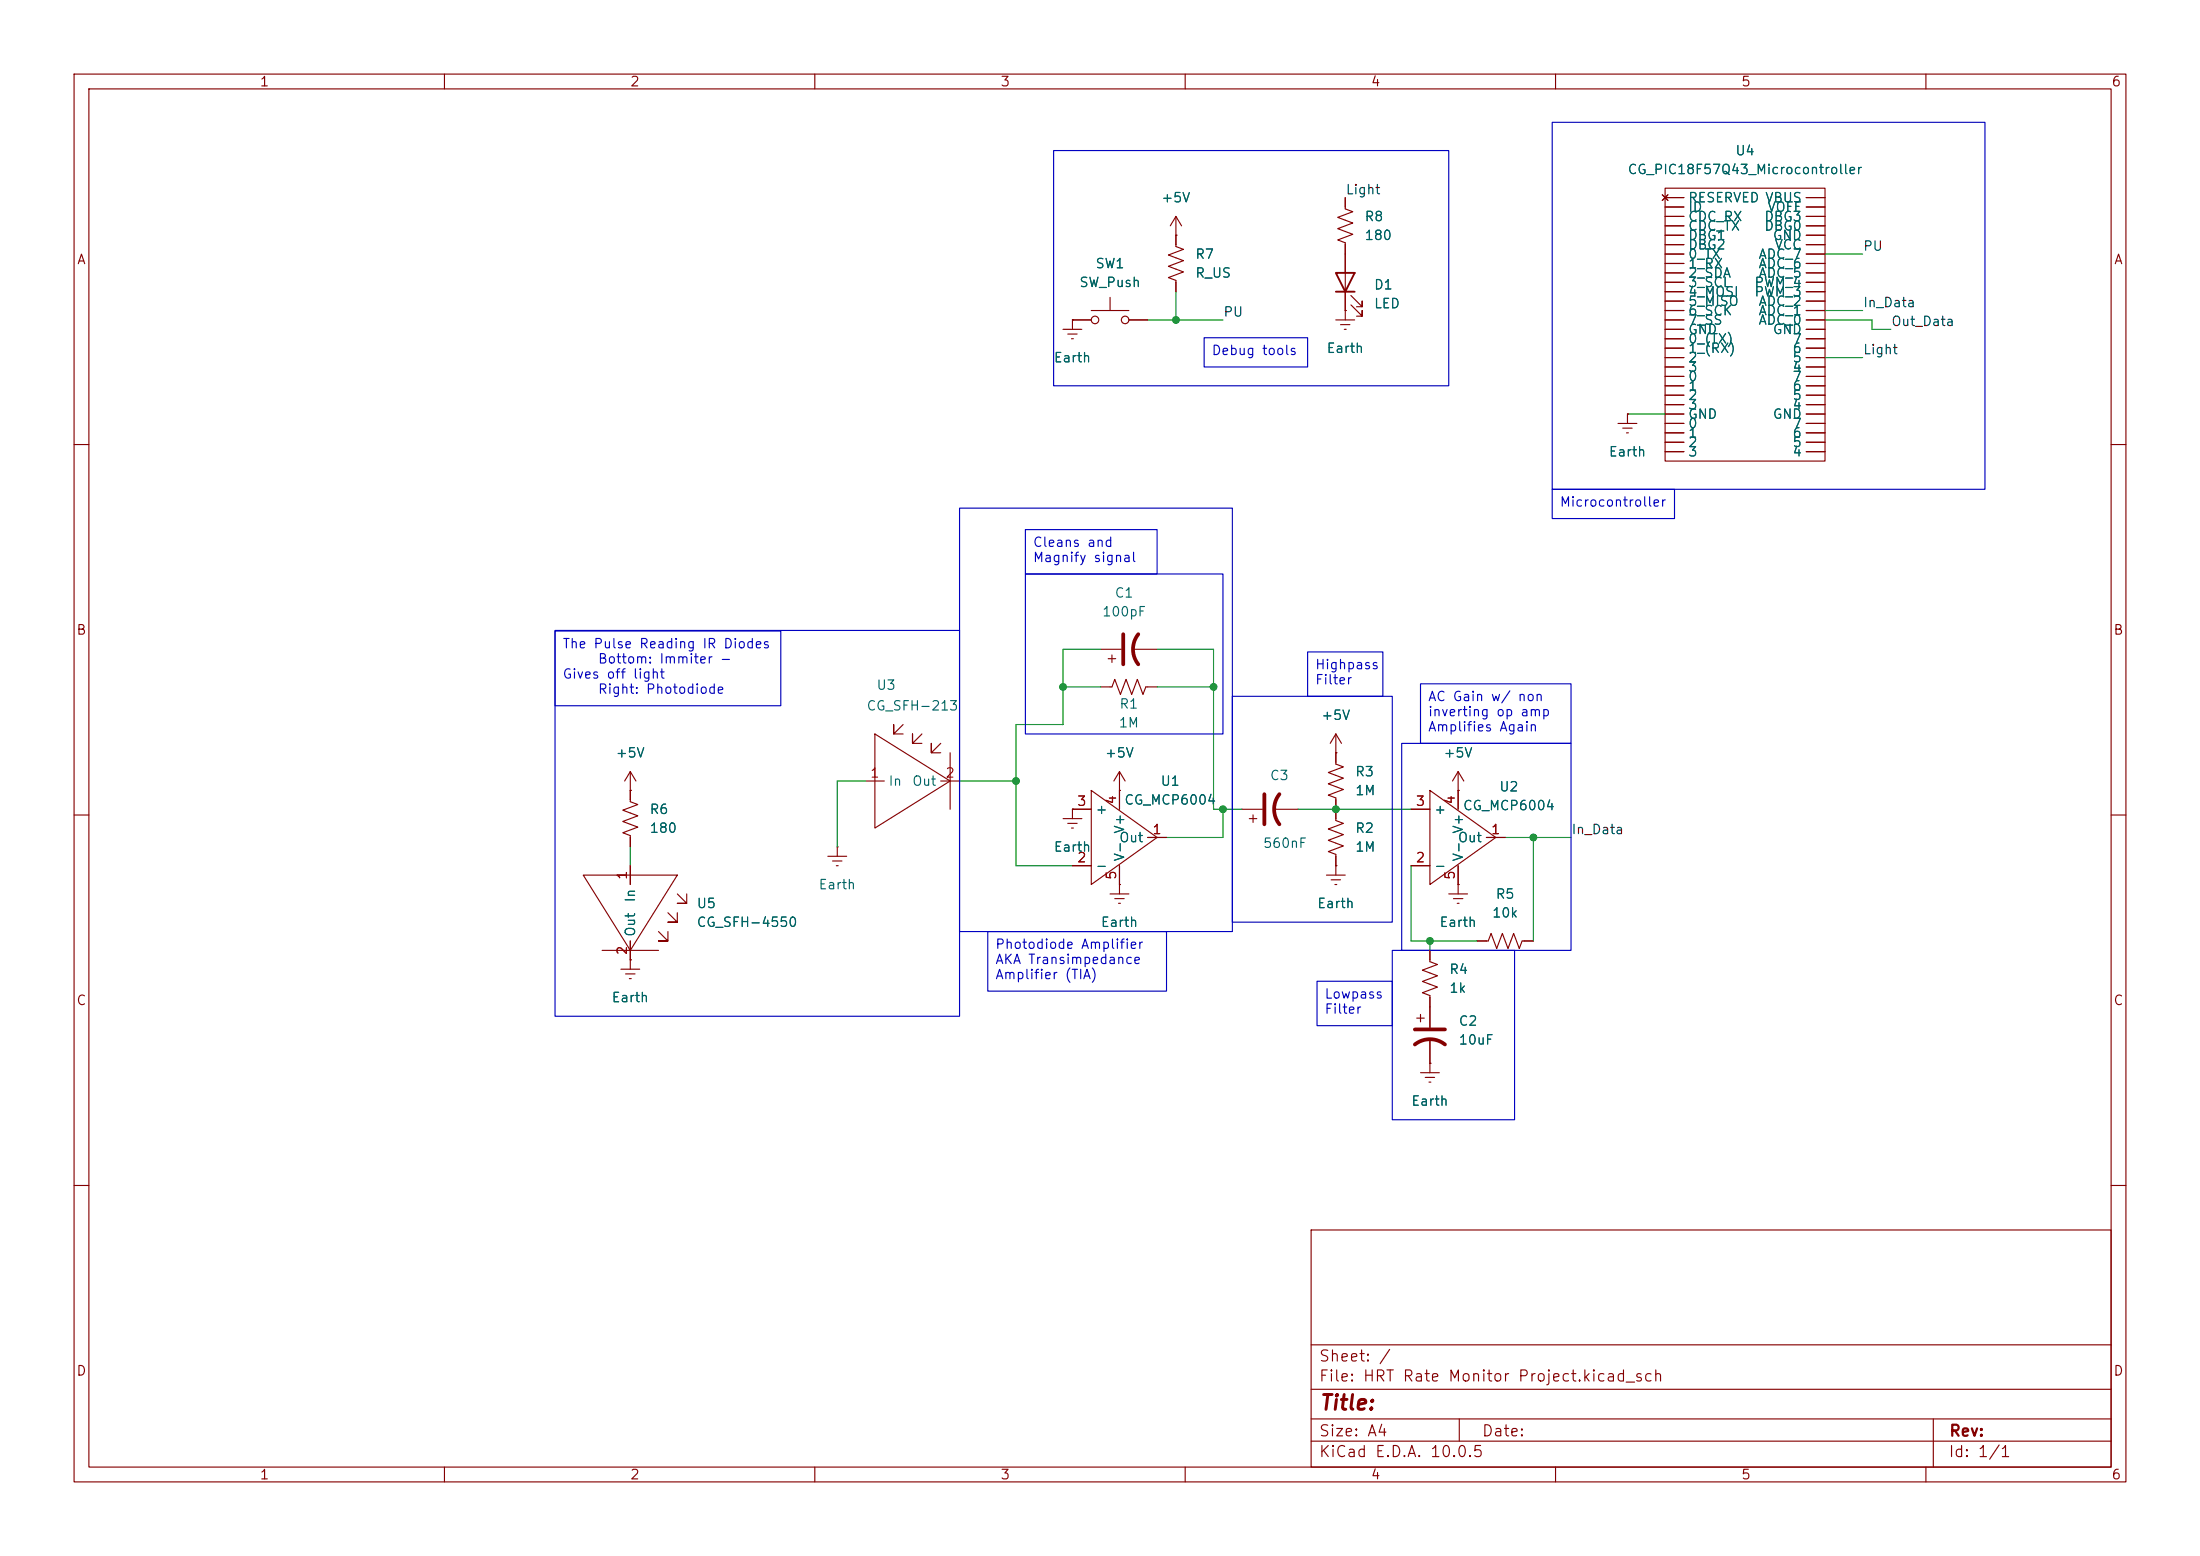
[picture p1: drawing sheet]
<svg xmlns="http://www.w3.org/2000/svg" width="297mm" height="210mm" viewBox="0 0 297 210" stroke-linecap="round" stroke-linejoin="round" font-family="sans-serif">
<g fill="none" stroke="#840000" stroke-width=".15">
<path d="M10 10h277v190h-277zM12 12h273v186h-273zM60 10v2M110 10v2M160 10v2M210 10v2M260 10v2M158.7 31.8h.1M158.7 29.2v4.1l1.1 .4-2.1 .7 2.1 .8-2.1 .7 2.1 .8-2.1 .8 1 .3v1.6M158.7 29.2l-.7 1.3M158.7 29.2l.8 1.3M181.6 26.7v1.5l1 .4-2 .7 2 .8-2 .8 2 .7-2 .8 1 .4v10.4"/>
<path d="M182.4 39.9l1.5 1.5v-.8v.8h-.8M224.4 26.3l.8 .8M224.8 25.4h21.6v36.8h-21.6zM224.8 26.7h2.5M224.8 27.9h2.5M224.8 29.2h2.5M224.8 30.5h2.5M224.8 31.8h2.5M224.8 33h2.5M224.8 34.3h2.5M224.8 35.6h2.5M224.8 36.8h2.5"/>
<path d="M224.8 38.1h2.5M224.8 39.4h2.5M225.2 26.3l-.8 .8M243.8 26.7h2.6M243.8 27.9h2.6M243.8 29.2h2.6M243.8 30.5h2.6M243.8 31.8h2.6M243.8 33h2.6M243.8 34.3h2.6M243.8 35.6h2.6M243.8 36.8h2.6"/>
<path d="M243.8 38.1h2.6M243.8 39.4h2.6M143.5 44.5h2.5M144.1 45.1h1.3M144.7 45.7h.2M144.8 43.2h.1M144.8 43.2h2.5M144.8 43.2v1.3M147.3 41.9h5.1M149.9 40.1v1.8M152.4 43.2h2.5M180.3 43.2h2.6"/>
<path d="M181 43.8h1.2M181.5 44.5h.2M181.6 41.9h.1M182.4 41.1l1.5 1.6v-.8v.8h-.8M218.4 57.2h2.6M219.1 57.8h1.2M219.6 58.4h.2M219.7 55.9h.1M219.7 55.9v1.3M224.8 44.5h2.5M224.8 43.2h2.5M224.8 45.7h2.5"/>
<path d="M224.8 41.9h2.5M224.8 40.6h2.5M224.8 47h2.5M224.8 48.3h2.5M224.8 49.5h2.5M224.8 50.8h2.5M224.8 52.1h2.5M224.8 53.3h2.5M224.8 54.6h2.5M224.8 55.9h2.5M224.8 57.2h2.5M224.8 58.4h2.5"/>
<path d="M224.8 59.7h2.5M243.8 44.5h2.6M243.8 43.2h2.6M243.8 45.7h2.6M243.8 41.9h2.6M243.8 40.6h2.6M243.8 47h2.6M243.8 48.3h2.6M243.8 49.5h2.6M243.8 50.8h2.6M243.8 52.1h2.6M243.8 53.3h2.6"/>
<path d="M243.8 54.6h2.6M243.8 55.9h2.6M243.8 57.2h2.6M243.8 58.4h2.6M243.8 59.7h2.6M10 60h2M224.8 61h2.5M243.8 61h2.6M285 60h2M118.1 99.1l10.2 6.3-10.2 6.4zM121.9 97.8l-1.3 1.3v-1.3v1.3h1.3M124.5 99.1l-1.3 1.2v-1.2v1.2h1.3"/>
<path d="M148.6 92.7h1.5l.4-1 .8 2 .7-2 .8 2 .7-2 .8 2 .4-1h1.5M148.6 87.6h2.8M149.6 88.9h1M150.1 88.4v1M152.9 87.6h3.3M180.3 99.1v4l1.1 .4-2.1 .8 2.1 .7-2.1 .8 2.1 .8-2.1 .7 1 .4v3l1.1 .4-2.1 .8 2.1 .7-2.1 .8 2.1 .8-2.1 .7 1 .4v2.8M180.3 99.1l-.7 1.2M180.3 99.1l.8 1.2M10 110h2M78.7 118.1h12.7l-6.3 10.2zM85.1 104.1v4.1l1 .4-2 .7 2 .8-2 .8 2 .7-2 .8 1 .4v1.5M85.1 106.7h.1"/>
<path d="M85.1 116.8v2.6M85.1 104.1l-.8 1.3M85.1 104.1l.8 1.3M111.8 115.6h2.5M112.4 116.2h1.3M112.9 116.8h.3M113 114.3h.1M113 114.3v1.3M116.8 105.4h2.6M127 100.3l-1.3 1.3v-1.3v1.3h1.3M127 105.4h2.5M128.3 101.6v7.6"/>
<path d="M143.5 110.5h2.5M144.1 111.1h1.3M144.7 111.8h.2M144.8 109.2h.1M144.8 116.8h2.5M144.8 109.2h2.5M144.8 109.2v1.3M147.3 106.7l8.9 6.3-8.9 6.4zM151.1 119.4h.1M151.1 106.7h.1M151.1 104.1v5.1M151.1 116.8v3.9"/>
<path d="M151.1 104.1l-.7 1.3M151.1 104.1l.8 1.3M154.9 113h2.6M167.6 109.2h2.8M168.7 110.5h1M169.2 110v1M172 109.2h3.3M179.1 118.1h2.5M179.7 118.7h1.3M180.2 119.4h.3M180.3 116.8h.1M180.3 101.6h.1"/>
<path d="M190.5 116.8h2.5M190.5 109.2h2.5M193 106.7l8.9 6.3-8.9 6.4zM196.8 119.4h.1M196.8 106.7h.1M196.8 104.1v5.1M196.8 116.8v3.9M196.8 104.1l-.7 1.3M196.8 104.1l.8 1.3M200.7 113h2.5M285 110h2M81.3 128.3h7.6"/>
<path d="M83.8 130.8h2.6M84.5 131.4h1.2M85 132.1h.2M85.1 129.5h.1M85.1 127v3.8M88.9 125.7l1.3 1.3h-1.3h1.3v-1.3M90.2 123.2l1.2 1.3h-1.2h1.2v-1.3M91.4 120.7l1.3 1.2h-1.3h1.3v-1.2M149.9 120.7h2.5M150.5 121.3h1.3M151 121.9h.3M191.3 137.4h1"/>
<path d="M191.8 136.9v1M193 128.3v1.5l1.1 .4-2.1 .7 2.1 .8-2.1 .8 2.1 .7-2.1 .8 1 .4v4.3M195.6 120.7h2.5M196.2 121.3h1.3M196.7 121.9h.3M199.4 127h1.5l.4-1 .8 2 .7-2 .8 2 .7-2 .8 2 .4-1h1.5M191.8 144.8h2.5M192.4 145.4h1.3M192.9 146.1h.3M193 143.5h.1M193 140.2v4.6M10 160h2"/>
<path d="M177 166h108v32h-108zM285 160h2M60 198v2M110 198v2M160 198v2M177 194.5h108M177 191.5h108M177 187.5h108M177 181.5h108M197 191.5v3M210 198v2M260 198v2"/>
<path d="M261 191.5v6.5"/>
<circle cx="147.8" cy="43.2" r=".51"/>
<circle cx="151.9" cy="43.2" r=".51"/>
</g>
<path d="M151.6 85.6v4.1M153.7 85.6a3.3 3.3 0 0 0 0 4.1M170.7 107.2v4.1M172.7 107.2a3.3 3.3 0 0 0 0 4.1M191 138.9h4.1M191 141a3.3 3.3 0 0 1 4.1 0" fill="none" stroke="#840000" stroke-width=".51"/>
<path d="M180.3 36.8h2.6l-1.3 2.6zM180.3 39.4h2.6" fill="none" stroke="#840000" stroke-width=".25"/>
<g fill="none" stroke="#009600" stroke-width=".15">
<path d="M158.7 39.4v3.8M246.4 34.3h5.1M154.9 43.2h10.2M219.7 55.9h5.1M246.4 41.9h5.1M246.4 43.2h6.3v1.3h2.6M246.4 48.3h5.1M143.5 92.7h5.1M148.6 87.6h-5.1v10.2h-6.3v19h7.6M156.2 87.6h7.6v21.6h3.8M156.2 92.7h7.6M85.1 114.3v2.5"/>
<path d="M116.8 105.4h-3.8v8.9M129.5 105.4h7.7M165.1 109.2v3.8h-7.6M175.3 109.2h15.2M190.5 116.8v10.2h8.9M203.2 113h8.9M207 113v14M193 127v1.3"/>
</g>
<g fill="none" stroke="#0000c2" stroke-width=".15">
<path d="M209.5 16.5h58.5v49.5h-58.5zM142.2 20.3h53.4v31.8h-53.4zM162.6 45.6h13.9v3.9h-13.9zM129.5 68.6h36.9v57.1h-36.9zM138.4 71.5h17.8v6h-17.8zM138.4 77.5h26.7v21.6h-26.7zM209.5 66h16.6v4h-16.6zM74.9 85.2h30.5v10h-30.5zM74.9 85.1h54.6v52.1h-54.6zM166.4 94h21.6v30.5h-21.6zM176.5 88h10.2v6h-10.2zM191.8 92.3h20.3v8h-20.3z"/>
<path d="M189.2 100.3h22.9v28h-22.9zM133.3 125.7h24.2v8.1h-24.2zM177.8 132.4h10.2v6h-10.2zM188 128.3h16.5v22.8h-16.5z"/>
</g>
<g fill="#009600" stroke="#009600" stroke-width=".14">
<circle cx="207" cy="113" r=".46"/>
<circle cx="193" cy="127" r=".46"/>
<circle cx="180.3" cy="109.2" r=".46"/>
<circle cx="158.7" cy="43.2" r=".46"/>
<circle cx="165.1" cy="109.2" r=".46"/>
<circle cx="143.5" cy="92.7" r=".46"/>
<circle cx="163.8" cy="92.7" r=".46"/>
<circle cx="137.2" cy="105.4" r=".46"/>
</g>
<text font-size="2" fill="#840000" x="178" y="190.8">Title:</text>
<g font-size="1.5" fill="#840000">
<text x="178" y="184.1">Sheet: /</text>
<text x="178" y="186.8">File: HRT Rate Monitor Project.kicad_sch</text>
<text x="178" y="197">KiCad E.D.A. 10.0.5</text>
<text x="178" y="194.2">Size: A4</text>
<text x="200" y="194.2">Date:</text>
<text x="263" y="197">Id: 1/1</text>
<text x="263" y="194.2">Rev:</text>
</g>
<g font-size="1.3" fill="#840000">
<text x="35" y="12">1</text>
<text x="85" y="12">2</text>
<text x="135" y="12">3</text>
<text x="185" y="12">4</text>
<text x="235" y="12">5</text>
<text x="285" y="12">6</text>
<text x="10.3" y="36">A</text>
<text x="285.3" y="36">A</text>
<text x="10.2" y="86">B</text>
<text x="285.2" y="86">B</text>
<text x="10.2" y="136">C</text>
<text x="285.2" y="136">C</text>
<text x="10.2" y="186">D</text>
<text x="285.2" y="186">D</text>
<text x="35" y="200">1</text>
<text x="85" y="200">2</text>
<text x="135" y="200">3</text>
<text x="185" y="200">4</text>
<text x="235" y="200">5</text>
<text x="285" y="200">6</text>
</g>
<g font-size="1.3" fill="#006464">
<text x="219.6" y="23.8">CG_PIC18F57Q43_Microcontroller</text>
<text x="234.2" y="21.3">U4</text>
<text x="156.7" y="27.6">+5V</text>
<text x="227.8" y="27.6">RESERVED VBUS</text>
<text x="227.8" y="28.9">ID</text>
<text x="238.5" y="28.9">VOFF</text>
<text x="161.3" y="35.3">R7</text>
<text x="184.1" y="30.2">R8</text>
<text x="184.1" y="32.7">180</text>
<text x="227.8" y="30.2">CDC_RX</text>
<text x="227.8" y="31.4">CDC_TX</text>
<text x="227.8" y="32.7">DBG1</text>
<text x="227.8" y="34">DBG2</text>
<text x="227.8" y="35.3">0_TX</text>
<text x="237.3" y="35.3">ADC_7</text>
<text x="238.1" y="30.2">DBG3</text>
<text x="238.1" y="31.4">DBG0</text>
<text x="239.2" y="32.7">GND</text>
<text x="239.5" y="34">VCC</text>
<text x="145.6" y="39.1">SW_Push</text>
<text x="147.8" y="36.5">SW1</text>
<text x="161.3" y="37.8">R_US</text>
<text x="185.4" y="39.4">D1</text>
<text x="185.4" y="41.9">LED</text>
<text x="227.8" y="36.5">1_RX</text>
<text x="227.8" y="37.8">2_SDA</text>
<text x="227.8" y="39.1">3_SCL</text>
<text x="227.8" y="40.3">4_MOSI</text>
<text x="227.8" y="41.6">5_MISO</text>
<text x="236.8" y="39.1">PWM_4</text>
<text x="236.8" y="40.3">PWM_3</text>
<text x="237.3" y="36.5">ADC_6</text>
<text x="237.3" y="37.8">ADC_5</text>
<text x="237.3" y="41.6">ADC_2</text>
<text x="179" y="48">Earth</text>
<text x="227.8" y="42.9">6_SCK</text>
<text x="227.8" y="44.1">7_SS</text>
<text x="227.8" y="45.4">GND</text>
<text x="227.8" y="46.7">0_(TX)</text>
<text x="227.8" y="48">1_(RX)</text>
<text x="237.3" y="42.9">ADC_1</text>
<text x="237.3" y="44.1">ADC_0</text>
<text x="239.2" y="45.4">GND</text>
<text x="241.9" y="46.7">7</text>
<text x="241.9" y="48">6</text>
<text x="142.2" y="49.2">Earth</text>
<text x="227.8" y="49.2">2</text>
<text x="227.8" y="50.5">3</text>
<text x="227.8" y="51.8">0</text>
<text x="227.8" y="53">1</text>
<text x="241.9" y="49.2">5</text>
<text x="241.9" y="50.5">4</text>
<text x="241.9" y="51.8">7</text>
<text x="241.9" y="53">6</text>
<text x="227.8" y="54.3">2</text>
<text x="227.8" y="55.6">3</text>
<text x="227.8" y="56.8">GND</text>
<text x="227.8" y="58.1">0</text>
<text x="227.8" y="59.4">1</text>
<text x="239.2" y="56.8">GND</text>
<text x="241.9" y="54.3">5</text>
<text x="241.9" y="55.6">4</text>
<text x="241.9" y="58.1">7</text>
<text x="241.9" y="59.4">6</text>
<text x="217.1" y="61.9">Earth</text>
<text x="227.8" y="60.7">2</text>
<text x="227.8" y="61.9">3</text>
<text x="241.9" y="60.7">5</text>
<text x="241.9" y="61.9">4</text>
<text x="148.7" y="83.5">100pF</text>
<text x="150.4" y="81">C1</text>
<text x="118.2" y="93.4">U3</text>
<text x="151" y="96">R1</text>
<text x="116.9" y="96.2">CG_SFH-213</text>
<text x="150.9" y="98.5">1M</text>
<text x="178.3" y="97.5">+5V</text>
<text x="83" y="102.6">+5V</text>
<text x="119.9" y="106.4">In</text>
<text x="123.1" y="106.4">Out</text>
<text x="149.1" y="102.6">+5V</text>
<text x="156.6" y="106.4">U1</text>
<text x="171.4" y="105.6">C3</text>
<text x="182.9" y="105.1">R3</text>
<text x="182.9" y="107.6">1M</text>
<text x="194.8" y="102.6">+5V</text>
<text x="202.3" y="107.1">U2</text>
<text x="87.6" y="110.2">R6</text>
<text x="87.6" y="112.7">180</text>
<text x="147.8" y="110.2">+</text>
<text x="151" y="114">Out</text>
<text x="151.7" y="108.9">CG_MCP6004</text>
<text x="182.9" y="112.7">R2</text>
<text x="193.5" y="110.2">+</text>
<text x="196.7" y="114">Out</text>
<text x="197.4" y="109.7">CG_MCP6004</text>
<text x="142.2" y="115.3">Earth</text>
<text x="147.8" y="117.8">-</text>
<text x="152.1" y="116.4" transform="rotate(-90 152.1 116.4)">V- V+</text>
<text x="170.4" y="114.8">560nF</text>
<text x="182.9" y="115.3">1M</text>
<text x="193.5" y="117.8">-</text>
<text x="197.8" y="116.4" transform="rotate(-90 197.8 116.4)">V- V+</text>
<text x="86.1" y="121.9" transform="rotate(-90 86.1 121.9)">In</text>
<text x="94" y="122.9">U5</text>
<text x="94" y="125.4">CG_SFH-4550</text>
<text x="110.4" y="120.3">Earth</text>
<text x="148.5" y="125.4">Earth</text>
<text x="177.7" y="122.9">Earth</text>
<text x="194.2" y="125.4">Earth</text>
<text x="201.3" y="124.2">10k</text>
<text x="201.8" y="121.6">R5</text>
<text x="86.1" y="126.5" transform="rotate(-90 86.1 126.5)">Out</text>
<text x="195.6" y="131.8">R4</text>
<text x="82.5" y="135.6">Earth</text>
<text x="195.6" y="134.3">1k</text>
<text x="196.8" y="138.8">C2</text>
<text x="196.8" y="141.3">10uF</text>
<text x="190.4" y="149.6">Earth</text>
</g>
<g font-size="1.3" fill="#0f0f0f">
<text x="181.6" y="26.5">Light</text>
<text x="251.4" y="34.2">PU</text>
<text x="251.4" y="41.8">In_Data</text>
<text x="165.1" y="43.1">PU</text>
<text x="255.2" y="44.3">Out_Data</text>
<text x="251.4" y="48.1">Light</text>
<text x="212.1" y="112.9">In_Data</text>
</g>
<g font-size="1.3" fill="#0000c2">
<text x="163.5" y="48.2">Debug tools</text>
<text x="210.5" y="68.7">Microcontroller</text>
<text x="139.4" y="74.1">Cleans and</text>
<text x="139.4" y="76.2">Magnify signal</text>
<text x="75.9" y="87.8">The Pulse Reading IR Diodes</text>
<text x="80.6" y="89.9">Bottom: Immiter -</text>
<text x="75.9" y="91.9">Gives off light</text>
<text x="80.6" y="94">Right: Photodiode</text>
<text x="177.5" y="90.6">Highpass</text>
<text x="177.5" y="92.7">Filter</text>
<text x="192.7" y="95">AC Gain w/ non</text>
<text x="192.7" y="97">inverting op amp</text>
<text x="192.7" y="99">Amplifies Again</text>
<text x="134.3" y="128.4">Photodiode Amplifier</text>
<text x="134.3" y="130.4">AKA Transimpedance</text>
<text x="134.3" y="132.5">Amplifier (TIA)</text>
<text x="178.7" y="135.1">Lowpass</text>
<text x="178.7" y="137.1">Filter</text>
</g>
<g font-size="1.3" fill="#a90000">
<text x="117.4" y="105.3">1</text>
<text x="127.5" y="105.3">2</text>
<text x="145.3" y="109.1">3</text>
<text x="151" y="108.7" transform="rotate(-90 151 108.7)">4</text>
<text x="155.5" y="112.9">1</text>
<text x="191" y="109.1">3</text>
<text x="196.7" y="108.7" transform="rotate(-90 196.7 108.7)">4</text>
<text x="201.2" y="112.9">1</text>
<text x="85" y="118.8" transform="rotate(-90 85 118.8)">1</text>
<text x="145.3" y="116.7">2</text>
<text x="151" y="118.8" transform="rotate(-90 151 118.8)">5</text>
<text x="191" y="116.7">2</text>
<text x="196.7" y="118.8" transform="rotate(-90 196.7 118.8)">5</text>
<text x="85" y="129" transform="rotate(-90 85 129)">2</text>
</g>
</svg>
